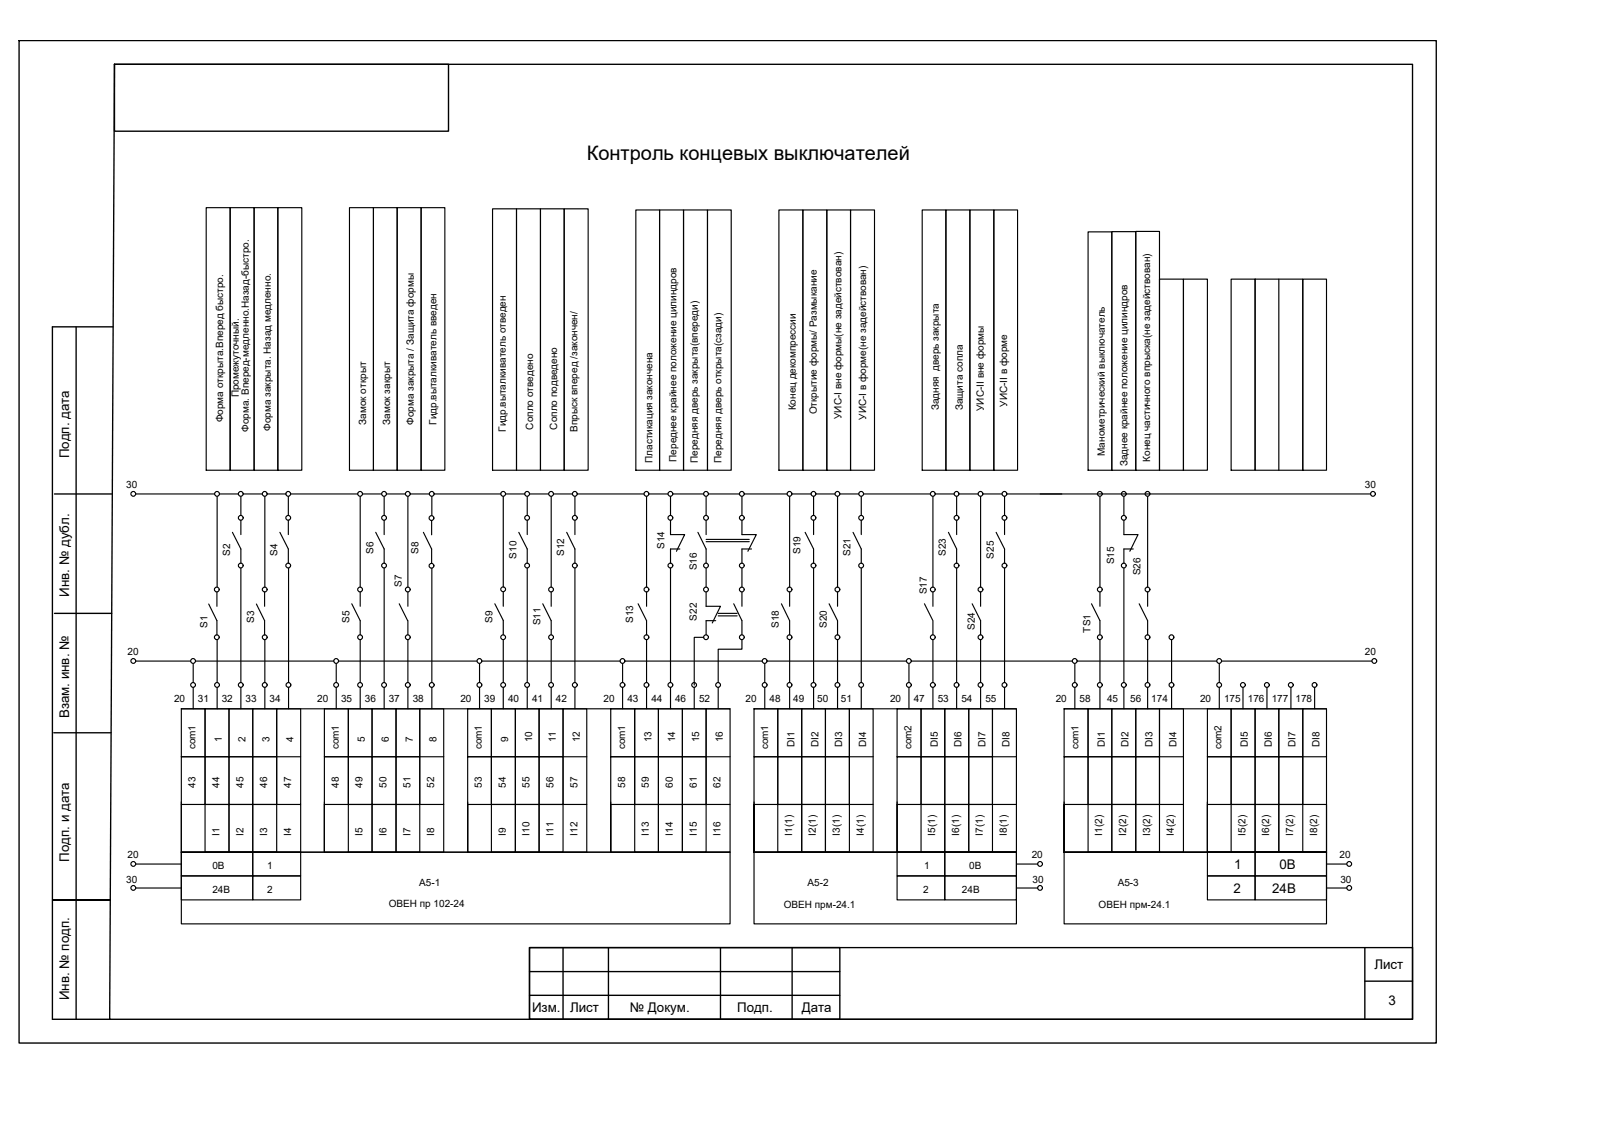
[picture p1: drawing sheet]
<svg xmlns="http://www.w3.org/2000/svg" width="297mm" height="210mm" viewBox="0 0 297 210" stroke-linecap="round" stroke-linejoin="round" font-family="sans-serif">
<g fill="none" stroke="#000" stroke-width=".25">
<path d="M3.5 7.5h263v185.9h-263zM21.2 11.9h240.9v177.1h-241.8zM21.2 11.9h62v12.4h-62zM14.1 60.6v128.4M21 60.6h-11.3v128.4h10.6M10.1 91.6h10.6M10.1 113.7h10.6M10 135.9h10.6M9.8 166.9h10.7M98.2 175.7h163.9v13.3h-163.9zM98.2 175.7h57.6v13.3h-57.6zM104.5 175.7v13.3"/>
<path d="M112.9 175.7v13.3M133.7 175.7v13.3M147 175.7v13.3M253.2 175.7v13.3M98.2 184.6h57.6M98.2 180.2h57.6M253.2 181.9h8.9"/>
</g>
<g fill="none" stroke="#000" stroke-width=".21">
<path d="M38.3 38.5h4.4v48.7h-4.4zM42.7 38.5h4.4v48.7h-4.4zM47.1 38.5h4.4v48.7h-4.4zM51.5 38.5h4.5v48.7h-4.5zM64.8 38.5h4.5v48.7h-4.5zM69.3 38.5h4.4v48.7h-4.4zM73.7 38.5h4.4v48.7h-4.4zM78.1 38.5h4.4v48.7h-4.4zM91.4 38.7h4.4v48.5h-4.4zM95.8 38.7h4.5v48.5h-4.5zM100.3 38.7h4.4v48.5h-4.4zM104.7 38.7h4.4v48.5h-4.4z"/>
<path d="M118 38.9h4.4v48.3h-4.4zM122.4 38.9h4.4v48.3h-4.4zM126.8 38.9h4.5v48.3h-4.5zM131.3 38.9h4.4v48.3h-4.4zM144.5 38.9h4.5v48.3h-4.5zM149 38.9h4.4v48.3h-4.4zM153.4 38.9h4.4v48.3h-4.4zM157.8 38.9h4.4v48.3h-4.4zM171.1 38.9h4.4v48.3h-4.4zM175.5 38.9h4.4v48.3h-4.4zM179.9 38.9h4.5v48.3h-4.5zM184.4 38.9h4.4v48.3h-4.4z"/>
<path d="M201.9 43h4.4v44.2h-4.4zM206.3 43h4.4v44.2h-4.4zM210.7 42.9h4.4v44.3h-4.4zM215.1 51.8h4.5v35.4h-4.5zM219.6 51.8h4.4v35.4h-4.4zM228.4 51.8h4.5v35.4h-4.5zM232.9 51.8h8.8v35.4h-8.8zM237.3 51.8v35.4M241.7 51.8h4.4v35.4h-4.4zM25.2 91.6h14.6M40.3 92.1v16.8M40.7 91.6h3.6"/>
<path d="M43.1 98.7l1.6 3.1v2.7M44.7 92.1v3.5M44.7 96.5v2.6M45.2 91.6h3.5M49.1 92.1v16.8M49.6 91.6h3.5M51.9 98.7l1.6 3.1v2.7M53.5 92.1v3.5M53.5 96.5v2.6M54 91.6h12.4M66.8 92.1v16.8M67.3 91.6h3.5"/>
<path d="M69.7 98.7l1.6 3.1v2.7M71.3 92.1v3.5M71.3 96.5v2.6M71.7 91.6h3.6M75.7 92.1v16.8M76.1 91.6h3.6M78.6 98.7l1.5 3.1v2.7M80.1 96.5v2.7M80.1 92.1v3.5M80.5 91.6h12.4M93.4 92.1v16.8M93.8 91.6h3.6"/>
<path d="M96.3 98.7l1.5 3.1v2.7M97.8 92.1v3.5M97.8 96.5v2.6M98.2 91.6h3.6M102.3 92.1v16.8M102.7 91.6h3.5M105.1 98.7l1.6 3.1v2.7M106.7 92.1v3.5M106.7 96.5v2.6M107.1 91.6h12.4M120 92.1v16.8M120.4 91.6h3.5"/>
<path d="M124.4 96.5v2.6h2.6l-1.5 3.1M124.4 92.1v3.5M124.8 91.6h5.8M129.5 98.7l1.5 3.1v2.7M131 92.1v3.5M131 96.5v2.6M131.5 91.6h5.7M137.7 96.5v2.6h2.6l-1.5 3.1M137.7 92.1v3.5M138.1 91.6h8M146.5 92.1v16.8M147 91.6h3.5"/>
<path d="M149.4 98.7l1.5 3.1v2.7M150.9 92.1v3.5M150.9 96.5v2.6M151.4 91.6h3.5M155.4 92.1v16.8M155.8 91.6h3.6M158.3 98.7l1.5 3.1v2.7M159.8 92.1v3.5M159.8 96.5v2.6M160.3 91.6h12.3M173.1 92.1v16.8M173.5 91.6h3.6"/>
<path d="M176 98.7l1.5 3.1v2.7M177.5 92.1v3.5M177.5 96.5v2.6M178 91.6h3.5M181.9 92.1v16.8M182.4 91.6h3.5M184.8 98.7l1.6 3.1v2.7M186.4 92.1v3.5M186.4 96.5v2.6M186.8 91.6h10.2M193 91.6h61.3M204.1 92.1v16.8"/>
<path d="M208.5 96.5v2.6h2.6l-1.5 3.1M208.5 92.1v3.5M212.9 92.1v16.8M38.7 112l1.5 3.1v2.7M40.2 109.8v2.6M40.3 118.6v8M44.7 105.4v21.2M47.6 112l1.5 3.1v2.7M49.1 109.8v2.6M49.1 118.6v8M53.5 105.4v21.2M65.3 112l1.5 3.1v2.6"/>
<path d="M66.8 109.8v2.6M66.8 118.6v8M71.3 105.4v21.2M74.1 112l1.5 3.1M75.7 109.8v2.6M75.7 115.1v2.6M75.7 118.6v8M80.1 105.4v21.2M91.8 112l1.6 3v2.7M93.4 109.8v2.6M93.4 118.6v8M97.8 105.4v21.2"/>
<path d="M100.7 112l1.6 3.1v2.6M102.3 109.8v2.6M102.3 118.6v8M106.7 105.4v21.2M118.4 112l1.6 3.1v2.6M120 109.8v2.6M120 118.6v8M124.4 105.4v21.2M126.1 101.8h-1.7v2.7M130.6 118.2h-1.8v8.8M131 109.8v2.6h2.7l-1.5 3.1M131 105.4v3.5"/>
<path d="M131 100h8M131 100.4h8M132.8 115.1h-1.8v2.6M133.3 113.7h3.5M133.3 114.2h3.5M136.1 112l1.6 3.1v2.6M137.7 118.6v1.8h-4.4v6.2M137.7 105.4v3.5M137.7 109.8v2.6M139.4 101.8h-1.7v2.7M145 112l1.5 3.1v2.6M146.5 109.8v2.6"/>
<path d="M146.5 118.6v8M150.9 105.4v21.2M153.8 112l1.6 3.1v2.6M155.4 109.8v2.6M155.4 118.6v8M159.8 105.4v21.2M171.5 112l1.6 3.1v2.6M173.1 109.8v2.6M173.1 118.6v8M177.5 105.4v21.2M180.4 112l1.5 3.1v2.6M181.9 109.8v2.6"/>
<path d="M181.9 118.6v8M186.4 105.4v21.2M202.5 112l1.6 3.1v2.6M204.1 109.8v2.6M204.1 118.6v8M208.5 105.4v21.2M210.3 101.8h-1.8v2.7M211.4 112l1.5 3.1v2.6M212.9 109.8v2.6M212.9 118.6v8M217.4 118.6v8M25.2 122.6h10.2"/>
<path d="M33.6 131.4h4.4v8.9h-4.4zM33.6 131.4h101.9M35.8 123v3.6M35.8 127.5v3.9M36.3 122.6h25.7M38 131.4h4.5v8.9h-4.5zM40.3 127.5v3.9M42.5 131.4h4.4v8.9h-4.4zM44.7 127.5v3.9M46.9 131.4h4.4v8.9h-4.4zM49.1 127.5v3.9M51.3 131.4h4.5v17.8h-4.5z"/>
<path d="M53.5 127.5v3.9M60.2 131.4h4.4v8.9h-4.4zM62.4 123v3.6M62.4 127.5v3.9M62.9 122.6h25.6M64.6 131.4h4.4v8.9h-4.4zM66.8 127.5v3.9M69 131.4h4.5v8.9h-4.5zM71.3 127.5v3.9M73.5 131.4h4.4v8.9h-4.4zM75.7 127.5v3.9M77.9 131.4h4.4v17.8h-4.4z"/>
<path d="M80.1 127.5v3.9M86.8 131.4h4.4v8.9h-4.4zM89 123v3.6M89 127.5v3.9M89.4 122.6h25.7M91.2 131.4h4.4v8.9h-4.4zM93.4 127.5v3.9M95.6 131.4h4.4v8.9h-4.4zM97.8 127.5v3.9M100 131.4h4.5v8.9h-4.5zM102.3 127.5v3.9M104.5 131.4h4.4v17.8h-4.4z"/>
<path d="M106.7 127.5v3.9M113.3 131.4h4.5v8.9h-4.5zM115.5 123v3.6M115.5 127.5v3.9M116 122.6h25.4M117.8 131.4h4.4v8.9h-4.4zM120 127.5v3.9M122.2 131.4h4.4v8.9h-4.4zM124.4 127.5v3.9M126.6 131.4h4.4v8.9h-4.4zM128.8 127.5v3.9M131 131.4h4.5v17.8h-4.5z"/>
<path d="M133.3 127.5v3.9M139.9 131.4h4.4v8.9h-4.4zM139.9 131.4h48.7M141.9 123v3.6M141.9 127.5v3.9M142.3 122.6h25.9M144.3 131.4h4.4v8.9h-4.4zM146.5 127.5v3.9M148.7 131.4h4.4v8.9h-4.4zM150.9 127.5v3.9M153.1 131.4h4.5v8.9h-4.5zM155.4 127.5v3.9"/>
<path d="M157.6 131.4h4.4v17.8h-4.4zM159.8 127.5v3.9M166.4 131.4h4.5v8.9h-4.5zM168.6 123v3.6M168.6 127.5v3.9M169.1 122.6h29.9M170.9 131.4h4.4v8.9h-4.4zM173.1 127.5v3.9M175.3 131.4h4.4v8.9h-4.4zM177.5 127.5v3.9M179.7 131.4h4.4v8.9h-4.4zM181.9 127.5v3.9"/>
<path d="M184.1 131.4h4.5v17.8h-4.5zM186.4 127.5v3.9M197.4 131.4h4.5v8.9h-4.5zM197.4 131.4h48.7M199.4 123v3.6M199.4 127.5v3.9M199.9 122.6h25.8M201.9 131.4h4.4v8.9h-4.4zM204.1 127.5v3.9M206.3 131.4h4.4v8.9h-4.4zM208.5 127.5v3.9M210.7 131.4h4.4v8.9h-4.4z"/>
<path d="M212.9 127.5v3.9M215.1 131.4h4.5v17.8h-4.5zM217.4 127.5v3.9M224 131.4h4.4v8.9h-4.4zM226.2 123v3.6M226.2 127.5v3.9M226.6 122.6h27.9M228.4 131.4h4.5v8.9h-4.5zM230.6 127.5v3.9M232.9 131.4h4.4v8.9h-4.4zM235.1 127.5v3.9M237.3 131.4h4.4v8.9h-4.4z"/>
<path d="M239.5 127.5v3.9M241.7 131.4h4.4v17.8h-4.4zM243.9 127.5v3.9M33.6 140.3h4.4v8.9h-4.4zM33.6 148.7v9.3h8.9M33.6 158h101.9v13.3h-101.9zM33.6 158h13.3v4.4h-13.3zM33.6 149.2v8.8M33.6 158h101.9M38 140.3h4.5v8.9h-4.5zM38 149.2h4.5v8.8h-4.5zM42.5 140.3h4.4v8.9h-4.4z"/>
<path d="M42.5 149.2h4.4v8.8h-4.4zM46.9 140.3h4.4v8.9h-4.4zM46.9 158h8.9v4.4h-8.9zM46.9 149.2h4.4v8.8h-4.4zM51.3 140.3h4.5M55.8 149.2v8.8M60.2 140.3h4.4v8.9h-4.4zM60.2 148.7v9.3h8.8M60.2 149.2v8.8M64.6 140.3h4.4v8.9h-4.4zM64.6 149.2h4.4v8.8h-4.4zM69 140.3h4.5v8.9h-4.5z"/>
<path d="M69 149.2h4.5v8.8h-4.5zM73.5 140.3h4.4v8.9h-4.4zM73.5 149.2h4.4v8.8h-4.4zM77.9 140.3h4.4M82.3 149.2v8.8M86.8 140.3h4.4v8.9h-4.4zM86.8 148.7v9.3h8.8M86.8 149.2v8.8M91.2 140.3h4.4v8.9h-4.4zM91.2 149.2h4.4v8.8h-4.4zM95.6 140.3h4.4v8.9h-4.4zM95.6 149.2h4.4v8.8h-4.4z"/>
<path d="M100 140.3h4.5v8.9h-4.5zM100 149.2h4.5v8.8h-4.5zM104.5 140.3h4.4M108.9 149.2v8.8M113.3 140.3h4.5v8.9h-4.5zM113.3 148.7v9.3h22.2v-8.8M113.3 149.2v8.8M117.8 140.3h4.4v8.9h-4.4zM117.8 149.2h4.4v8.8h-4.4zM122.2 140.3h4.4v8.9h-4.4zM122.2 149.2h4.4v8.8h-4.4zM126.6 140.3h4.4v8.9h-4.4z"/>
<path d="M126.6 149.2h4.4v8.8h-4.4zM131 140.3h4.5M139.9 149.2v8.8v-8.8M139.9 140.3h4.4v8.9h-4.4zM139.9 148.7v9.3h22.1v-8.8M139.9 158v13.3h48.7v-13.3h-48.7h48.7M144.3 140.3h4.4v8.9h-4.4zM144.3 149.2h4.4v8.8h-4.4zM148.7 140.3h4.4v8.9h-4.4zM148.7 149.2h4.4v8.8h-4.4zM153.1 140.3h4.5v8.9h-4.5zM153.1 149.2h4.5v8.8h-4.5z"/>
<path d="M157.6 140.3h4.4M166.4 140.3h4.5v8.9h-4.5zM166.4 148.7v9.3h8.9M166.4 149.2v8.8h22.2M166.4 158h8.9v4.4h-8.9zM170.9 140.3h4.4v8.9h-4.4zM170.9 149.2h4.4v8.8h-4.4zM175.3 140.3h4.4v8.9h-4.4zM175.3 158h13.3v4.4h-13.3zM175.3 149.2h4.4v8.8h-4.4zM179.7 140.3h4.4v8.9h-4.4zM179.7 149.2h4.4v8.8h-4.4z"/>
<path d="M184.1 140.3h4.5M188.6 149.2v8.8h-13.3M197.4 149.2v8.8v-8.8M197.4 140.3h4.5v8.9h-4.5zM197.4 148.7v9.3h22.2v-8.8M197.4 158v13.3h48.7v-13.3h-48.7h48.7M201.9 140.3h4.4v8.9h-4.4zM201.9 149.2h4.4v8.8h-4.4zM206.3 140.3h4.4v8.9h-4.4zM206.3 149.2h4.4v8.8h-4.4zM210.7 140.3h4.4v8.9h-4.4zM210.7 149.2h4.4v8.8h-4.4z"/>
<path d="M215.1 140.3h4.5M224 140.3h4.4v8.9h-4.4zM224 148.7v9.3h8.9M224 149.2v8.8h22.1M224 158h8.9v4.4h-8.9zM228.4 140.3h4.5v8.9h-4.5zM228.4 149.2h4.5v8.8h-4.5zM232.9 140.3h4.4v8.9h-4.4zM232.9 158h13.2v4.4h-13.2zM232.9 149.2h4.4v8.8h-4.4zM237.3 140.3h4.4v8.9h-4.4zM237.3 149.2h4.4v8.8h-4.4z"/>
<path d="M237.3 158h8.8M241.7 140.3h4.4M246.1 149.2v8.8h-13.2M25.2 164.7h8.4M25.2 160.2h8.4M33.6 162.4h13.3v4.5h-13.3zM46.9 162.4h8.9v4.5h-8.9zM166.4 162.4h8.9v4.5h-8.9zM175.3 162.4h13.3v4.5h-13.3zM188.6 164.7h4M188.6 160.2h4M224 162.4h8.9v4.5h-8.9z"/>
<path d="M232.9 162.4h13.2v4.5h-13.2zM246.1 164.7h3.8M246.1 160.2h3.8"/>
<circle cx="24.7" cy="91.6" r=".44"/>
<circle cx="40.3" cy="91.6" r=".44"/>
<circle cx="44.7" cy="91.6" r=".44"/>
<circle cx="44.7" cy="96" r=".44"/>
<circle cx="49.1" cy="91.6" r=".44"/>
<circle cx="53.5" cy="91.6" r=".44"/>
<circle cx="53.5" cy="96" r=".44"/>
<circle cx="66.8" cy="91.6" r=".44"/>
<circle cx="71.3" cy="91.6" r=".44"/>
<circle cx="71.3" cy="96" r=".44"/>
<circle cx="75.7" cy="91.6" r=".44"/>
<circle cx="80.1" cy="96.1" r=".44"/>
<circle cx="80.1" cy="91.6" r=".44"/>
<circle cx="93.4" cy="91.6" r=".44"/>
<circle cx="97.8" cy="91.6" r=".44"/>
<circle cx="97.8" cy="96" r=".44"/>
<circle cx="102.2" cy="91.6" r=".44"/>
<circle cx="106.6" cy="96" r=".44"/>
<circle cx="106.6" cy="91.6" r=".44"/>
<circle cx="119.9" cy="91.6" r=".44"/>
<circle cx="124.4" cy="91.6" r=".44"/>
<circle cx="124.4" cy="96" r=".44"/>
<circle cx="131" cy="96" r=".44"/>
<circle cx="131" cy="91.6" r=".44"/>
<circle cx="137.6" cy="96" r=".44"/>
<circle cx="137.6" cy="91.6" r=".44"/>
<circle cx="146.5" cy="91.6" r=".44"/>
<circle cx="150.9" cy="96" r=".44"/>
<circle cx="150.9" cy="91.6" r=".44"/>
<circle cx="155.4" cy="91.6" r=".44"/>
<circle cx="159.8" cy="91.6" r=".44"/>
<circle cx="159.8" cy="96" r=".44"/>
<circle cx="173.1" cy="91.6" r=".44"/>
<circle cx="177.5" cy="91.6" r=".44"/>
<circle cx="177.5" cy="96" r=".44"/>
<circle cx="181.9" cy="91.6" r=".44"/>
<circle cx="186.4" cy="91.6" r=".44"/>
<circle cx="186.4" cy="96" r=".44"/>
<circle cx="204.1" cy="91.6" r=".44"/>
<circle cx="208.5" cy="91.6" r=".44"/>
<circle cx="208.5" cy="96" r=".44"/>
<circle cx="212.9" cy="91.6" r=".44"/>
<circle cx="254.7" cy="91.6" r=".44"/>
<circle cx="40.2" cy="109.3" r=".44"/>
<circle cx="40.2" cy="118.2" r=".44"/>
<circle cx="44.7" cy="104.9" r=".44"/>
<circle cx="49.1" cy="109.3" r=".44"/>
<circle cx="49.1" cy="118.2" r=".44"/>
<circle cx="53.5" cy="104.9" r=".44"/>
<circle cx="66.8" cy="118.2" r=".44"/>
<circle cx="66.8" cy="109.3" r=".44"/>
<circle cx="71.3" cy="104.9" r=".44"/>
<circle cx="75.7" cy="118.2" r=".44"/>
<circle cx="75.7" cy="109.3" r=".44"/>
<circle cx="80.1" cy="104.9" r=".44"/>
<circle cx="93.4" cy="118.2" r=".44"/>
<circle cx="93.4" cy="109.3" r=".44"/>
<circle cx="97.8" cy="104.9" r=".44"/>
<circle cx="102.2" cy="109.3" r=".44"/>
<circle cx="102.2" cy="118.2" r=".44"/>
<circle cx="106.6" cy="104.9" r=".44"/>
<circle cx="119.9" cy="109.3" r=".44"/>
<circle cx="119.9" cy="118.2" r=".44"/>
<circle cx="124.4" cy="104.9" r=".44"/>
<circle cx="131" cy="109.3" r=".44"/>
<circle cx="131" cy="104.9" r=".44"/>
<circle cx="131" cy="118.2" r=".44"/>
<circle cx="137.6" cy="109.3" r=".44"/>
<circle cx="137.6" cy="104.9" r=".44"/>
<circle cx="137.6" cy="118.2" r=".44"/>
<circle cx="146.5" cy="109.3" r=".44"/>
<circle cx="146.5" cy="118.2" r=".44"/>
<circle cx="150.9" cy="104.9" r=".44"/>
<circle cx="155.4" cy="118.2" r=".44"/>
<circle cx="155.4" cy="109.3" r=".44"/>
<circle cx="159.8" cy="104.9" r=".44"/>
<circle cx="173.1" cy="118.2" r=".44"/>
<circle cx="173.1" cy="109.3" r=".44"/>
<circle cx="177.5" cy="104.9" r=".44"/>
<circle cx="181.9" cy="118.2" r=".44"/>
<circle cx="181.9" cy="109.3" r=".44"/>
<circle cx="186.4" cy="104.9" r=".44"/>
<circle cx="204.1" cy="109.3" r=".44"/>
<circle cx="204.1" cy="118.2" r=".44"/>
<circle cx="208.5" cy="104.9" r=".44"/>
<circle cx="212.9" cy="109.3" r=".44"/>
<circle cx="212.9" cy="118.2" r=".44"/>
<circle cx="217.3" cy="118.2" r=".44"/>
<circle cx="24.7" cy="122.6" r=".44"/>
<circle cx="35.8" cy="127" r=".44"/>
<circle cx="35.8" cy="122.6" r=".44"/>
<circle cx="40.3" cy="127" r=".44"/>
<circle cx="44.7" cy="127" r=".44"/>
<circle cx="49.1" cy="127" r=".44"/>
<circle cx="53.5" cy="127" r=".44"/>
<circle cx="62.4" cy="127" r=".44"/>
<circle cx="62.4" cy="122.6" r=".44"/>
<circle cx="66.8" cy="127" r=".44"/>
<circle cx="71.3" cy="127" r=".44"/>
<circle cx="75.7" cy="127" r=".44"/>
<circle cx="80.1" cy="127" r=".44"/>
<circle cx="88.9" cy="127" r=".44"/>
<circle cx="88.9" cy="122.6" r=".44"/>
<circle cx="93.4" cy="127" r=".44"/>
<circle cx="97.8" cy="127" r=".44"/>
<circle cx="102.2" cy="127" r=".44"/>
<circle cx="106.6" cy="127" r=".44"/>
<circle cx="115.5" cy="122.6" r=".44"/>
<circle cx="115.5" cy="127" r=".44"/>
<circle cx="119.9" cy="127" r=".44"/>
<circle cx="124.4" cy="127" r=".44"/>
<circle cx="128.8" cy="127" r=".44"/>
<circle cx="133.2" cy="127" r=".44"/>
<circle cx="141.9" cy="127" r=".44"/>
<circle cx="141.9" cy="122.6" r=".44"/>
<circle cx="146.5" cy="127" r=".44"/>
<circle cx="150.9" cy="127" r=".44"/>
<circle cx="155.4" cy="127" r=".44"/>
<circle cx="159.8" cy="127" r=".44"/>
<circle cx="168.6" cy="122.6" r=".44"/>
<circle cx="168.6" cy="127" r=".44"/>
<circle cx="173.1" cy="127" r=".44"/>
<circle cx="177.5" cy="127" r=".44"/>
<circle cx="181.9" cy="127" r=".44"/>
<circle cx="186.4" cy="127" r=".44"/>
<circle cx="199.4" cy="122.6" r=".44"/>
<circle cx="199.4" cy="127" r=".44"/>
<circle cx="204.1" cy="127" r=".44"/>
<circle cx="208.5" cy="127" r=".44"/>
<circle cx="212.9" cy="127" r=".44"/>
<circle cx="217.3" cy="127" r=".44"/>
<circle cx="226.2" cy="127" r=".44"/>
<circle cx="226.2" cy="122.6" r=".44"/>
<circle cx="230.6" cy="127" r=".44"/>
<circle cx="235" cy="127" r=".44"/>
<circle cx="239.5" cy="127" r=".44"/>
<circle cx="243.9" cy="127" r=".44"/>
<circle cx="255" cy="122.6" r=".44"/>
<circle cx="24.7" cy="160.2" r=".44"/>
<circle cx="24.7" cy="164.6" r=".44"/>
<circle cx="193" cy="160.2" r=".44"/>
<circle cx="193" cy="164.6" r=".44"/>
<circle cx="250.3" cy="160.2" r=".44"/>
<circle cx="250.3" cy="164.6" r=".44"/>
</g>
<text font-size="3.7" x="108.9" y="29.6">Контроль концевых выключателей</text>
<g font-size="2.5">
<text x="12.8" y="85" transform="rotate(-90 12.8 85)">Подп. дата</text>
<text x="12.8" y="110.6" transform="rotate(-90 12.8 110.6)">Инв. № дубл.</text>
<text x="12.8" y="133.2" transform="rotate(-90 12.8 133.2)">Взам. инв. №</text>
<text x="12.8" y="159.8" transform="rotate(-90 12.8 159.8)">Подп. и дата</text>
<text x="229" y="161.1">1</text>
<text x="237.4" y="161.1">0В</text>
<text x="228.9" y="165.6">2</text>
<text x="236" y="165.6">24В</text>
<text x="255" y="179.7">Лист</text>
<text x="12.8" y="185.4" transform="rotate(-90 12.8 185.4)">Инв. № подп.</text>
<text x="98.7" y="187.7">Изм.</text>
<text x="105.8" y="187.7">Лист</text>
<text x="116.9" y="187.7">№ Докум.</text>
<text x="136.8" y="187.7">Подп.</text>
<text x="148.7" y="187.7">Дата</text>
<text x="257.6" y="186.3">3</text>
</g>
<g font-size="1.9">
<text x="44.3" y="73.7" transform="rotate(-90 44.3 73.7)">Промежуточный.</text>
<text x="147.6" y="76.1" transform="rotate(-90 147.6 76.1)">Конец декомпрессии</text>
<text x="151.5" y="76.8" transform="rotate(-90 151.5 76.8)">Открытие формы/ Размыкание</text>
<text x="156.2" y="77.7" transform="rotate(-90 156.2 77.7)">УИС-I вне формы(не задействован)</text>
<text x="160.7" y="77.8" transform="rotate(-90 160.7 77.8)">УИС-I в форме(не задействован)</text>
<text x="174.2" y="76.1" transform="rotate(-90 174.2 76.1)">Задняя дверь закрыта</text>
<text x="178.6" y="76.1" transform="rotate(-90 178.6 76.1)">Защита сопла</text>
<text x="182.5" y="76.2" transform="rotate(-90 182.5 76.2)">УИС-II вне формы</text>
<text x="186.9" y="75.4" transform="rotate(-90 186.9 75.4)">УИС-II в форме</text>
<text x="41.4" y="78.3" transform="rotate(-90 41.4 78.3)">Форма открыта.Вперед быстро.</text>
<text x="46.2" y="80.1" transform="rotate(-90 46.2 80.1)">Форма. Вперед-медленно.Назад-быстро.</text>
<text x="50.2" y="79.9" transform="rotate(-90 50.2 79.9)">Форма закрыта. Назад медленно.</text>
<text x="67.9" y="78.8" transform="rotate(-90 67.9 78.8)">Замок открыт</text>
<text x="72.4" y="78.8" transform="rotate(-90 72.4 78.8)">Замок закрыт</text>
<text x="76.8" y="78.8" transform="rotate(-90 76.8 78.8)">Форма закрыта / Защита формы</text>
<text x="81" y="78.8" transform="rotate(-90 81 78.8)">Гидр.выталкиватель введен</text>
<text x="93.8" y="80.1" transform="rotate(-90 93.8 80.1)">Гидр.выталкиватель отведен</text>
<text x="98.9" y="79.7" transform="rotate(-90 98.9 79.7)">Сопло отведено</text>
<text x="103.4" y="79.7" transform="rotate(-90 103.4 79.7)">Сопло подведено</text>
<text x="107.1" y="80.1" transform="rotate(-90 107.1 80.1)">Впрыск вперед /закончен/</text>
<text x="121.1" y="85.8" transform="rotate(-90 121.1 85.8)">Пластикация закончена</text>
<text x="125.5" y="85.6" transform="rotate(-90 125.5 85.6)">Переднее крайнее положение цилиндров</text>
<text x="129.5" y="85.8" transform="rotate(-90 129.5 85.8)">Передняя дверь закрыта(впереди)</text>
<text x="133.9" y="85.8" transform="rotate(-90 133.9 85.8)">Передняя дверь открыта(сзади)</text>
<text x="205" y="84.5" transform="rotate(-90 205 84.5)">Манометрический выключатель</text>
<text x="209.2" y="86.5" transform="rotate(-90 209.2 86.5)">Заднее крайнее положение цилиндров</text>
<text x="213.4" y="85.6" transform="rotate(-90 213.4 85.6)">Конец частичного впрыска(не задействован)</text>
<text x="23.4" y="90.5">30</text>
<text x="253.2" y="90.5">30</text>
<text x="123.3" y="101.8" transform="rotate(-90 123.3 101.8)">S14</text>
<text x="42.7" y="103.1" transform="rotate(-90 42.7 103.1)">S2</text>
<text x="51.5" y="103.1" transform="rotate(-90 51.5 103.1)">S4</text>
<text x="69.3" y="102.7" transform="rotate(-90 69.3 102.7)">S6</text>
<text x="77.7" y="102.7" transform="rotate(-90 77.7 102.7)">S8</text>
<text x="95.8" y="103.6" transform="rotate(-90 95.8 103.6)">S10</text>
<text x="104.7" y="103.1" transform="rotate(-90 104.7 103.1)">S12</text>
<text x="129.3" y="105.8" transform="rotate(-90 129.3 105.8)">S16</text>
<text x="148.5" y="102.7" transform="rotate(-90 148.5 102.7)">S19</text>
<text x="157.8" y="103.1" transform="rotate(-90 157.8 103.1)">S21</text>
<text x="175.5" y="103.1" transform="rotate(-90 175.5 103.1)">S23</text>
<text x="184.4" y="103.6" transform="rotate(-90 184.4 103.6)">S25</text>
<text x="206.7" y="104.6" transform="rotate(-90 206.7 104.6)">S15</text>
<text x="211.6" y="106.7" transform="rotate(-90 211.6 106.7)">S26</text>
<text x="74.6" y="108.9" transform="rotate(-90 74.6 108.9)">S7</text>
<text x="172" y="110.2" transform="rotate(-90 172 110.2)">S17</text>
<text x="38.5" y="116.4" transform="rotate(-90 38.5 116.4)">S1</text>
<text x="47.1" y="115.5" transform="rotate(-90 47.1 115.5)">S3</text>
<text x="64.8" y="115.5" transform="rotate(-90 64.8 115.5)">S5</text>
<text x="91.4" y="115.5" transform="rotate(-90 91.4 115.5)">S9</text>
<text x="100.3" y="115.9" transform="rotate(-90 100.3 115.9)">S11</text>
<text x="117.5" y="115.5" transform="rotate(-90 117.5 115.5)">S13</text>
<text x="129.3" y="115.1" transform="rotate(-90 129.3 115.1)">S22</text>
<text x="144.5" y="116.4" transform="rotate(-90 144.5 116.4)">S18</text>
<text x="153.4" y="116.4" transform="rotate(-90 153.4 116.4)">S20</text>
<text x="180.8" y="116.8" transform="rotate(-90 180.8 116.8)">S24</text>
<text x="202.3" y="117.3" transform="rotate(-90 202.3 117.3)">TS1</text>
<text x="23.7" y="121.5">20</text>
<text x="253.2" y="121.5">20</text>
<text x="32.3" y="130.1">20</text>
<text x="36.7" y="130.1">31</text>
<text x="41.1" y="130.1">32</text>
<text x="45.6" y="130.1">33</text>
<text x="50" y="130.1">34</text>
<text x="58.9" y="130.1">20</text>
<text x="63.3" y="130.1">35</text>
<text x="67.7" y="130.1">36</text>
<text x="72.1" y="130.1">37</text>
<text x="76.6" y="130.1">38</text>
<text x="85.4" y="130.1">20</text>
<text x="89.9" y="130.1">39</text>
<text x="94.3" y="130.1">40</text>
<text x="98.7" y="130.1">41</text>
<text x="103.2" y="130.1">42</text>
<text x="112" y="130.1">20</text>
<text x="116.4" y="130.1">43</text>
<text x="120.8" y="130.1">44</text>
<text x="125.3" y="130.1">46</text>
<text x="129.7" y="130.1">52</text>
<text x="138.3" y="130.1">20</text>
<text x="142.8" y="130.1">48</text>
<text x="147.2" y="130.1">49</text>
<text x="151.6" y="130.1">50</text>
<text x="156" y="130.1">51</text>
<text x="165.1" y="130.1">20</text>
<text x="169.5" y="130.1">47</text>
<text x="174" y="130.1">53</text>
<text x="178.4" y="130.1">54</text>
<text x="182.8" y="130.1">55</text>
<text x="195.9" y="130.1">20</text>
<text x="200.3" y="130.1">58</text>
<text x="205.4" y="130.1">45</text>
<text x="209.7" y="130.1">56</text>
<text x="213.6" y="130.1">174</text>
<text x="222.7" y="130.1">20</text>
<text x="227.1" y="130.1">175</text>
<text x="231.5" y="130.1">176</text>
<text x="236" y="130.1">177</text>
<text x="240.4" y="130.1">178</text>
<text x="41.1" y="137.7" transform="rotate(-90 41.1 137.7)">1</text>
<text x="45.6" y="137.7" transform="rotate(-90 45.6 137.7)">2</text>
<text x="50" y="137.7" transform="rotate(-90 50 137.7)">3</text>
<text x="54.4" y="137.7" transform="rotate(-90 54.4 137.7)">4</text>
<text x="67.7" y="137.7" transform="rotate(-90 67.7 137.7)">5</text>
<text x="72.1" y="137.7" transform="rotate(-90 72.1 137.7)">6</text>
<text x="76.6" y="137.7" transform="rotate(-90 76.6 137.7)">7</text>
<text x="81" y="137.7" transform="rotate(-90 81 137.7)">8</text>
<text x="94.3" y="137.7" transform="rotate(-90 94.3 137.7)">9</text>
<text x="98.7" y="137.7" transform="rotate(-90 98.7 137.7)">10</text>
<text x="103.2" y="137.7" transform="rotate(-90 103.2 137.7)">11</text>
<text x="107.6" y="137.7" transform="rotate(-90 107.6 137.7)">12</text>
<text x="120.8" y="137.7" transform="rotate(-90 120.8 137.7)">13</text>
<text x="125.3" y="137.7" transform="rotate(-90 125.3 137.7)">14</text>
<text x="129.7" y="137.7" transform="rotate(-90 129.7 137.7)">15</text>
<text x="134.1" y="137.7" transform="rotate(-90 134.1 137.7)">16</text>
<text x="36.3" y="139" transform="rotate(-90 36.3 139)">com1</text>
<text x="62.9" y="139" transform="rotate(-90 62.9 139)">com1</text>
<text x="89.4" y="139" transform="rotate(-90 89.4 139)">com1</text>
<text x="116" y="139" transform="rotate(-90 116 139)">com1</text>
<text x="142.5" y="139" transform="rotate(-90 142.5 139)">com1</text>
<text x="147.4" y="138.5" transform="rotate(-90 147.4 138.5)">DI1</text>
<text x="151.8" y="138.5" transform="rotate(-90 151.8 138.5)">DI2</text>
<text x="156.2" y="138.5" transform="rotate(-90 156.2 138.5)">DI3</text>
<text x="160.7" y="138.5" transform="rotate(-90 160.7 138.5)">DI4</text>
<text x="169.1" y="139" transform="rotate(-90 169.1 139)">com2</text>
<text x="174" y="138.5" transform="rotate(-90 174 138.5)">DI5</text>
<text x="178.4" y="138.5" transform="rotate(-90 178.4 138.5)">DI6</text>
<text x="182.8" y="138.5" transform="rotate(-90 182.8 138.5)">DI7</text>
<text x="187.3" y="138.5" transform="rotate(-90 187.3 138.5)">DI8</text>
<text x="200.1" y="139" transform="rotate(-90 200.1 139)">com1</text>
<text x="205" y="138.5" transform="rotate(-90 205 138.5)">DI1</text>
<text x="209.4" y="138.5" transform="rotate(-90 209.4 138.5)">DI2</text>
<text x="213.8" y="138.5" transform="rotate(-90 213.8 138.5)">DI3</text>
<text x="218.3" y="138.5" transform="rotate(-90 218.3 138.5)">DI4</text>
<text x="226.6" y="139" transform="rotate(-90 226.6 139)">com2</text>
<text x="231.5" y="138.5" transform="rotate(-90 231.5 138.5)">DI5</text>
<text x="236" y="138.5" transform="rotate(-90 236 138.5)">DI6</text>
<text x="240.4" y="138.5" transform="rotate(-90 240.4 138.5)">DI7</text>
<text x="244.8" y="138.5" transform="rotate(-90 244.8 138.5)">DI8</text>
<text x="36.3" y="146.1" transform="rotate(-90 36.3 146.1)">43</text>
<text x="40.7" y="146.1" transform="rotate(-90 40.7 146.1)">44</text>
<text x="45.2" y="146.1" transform="rotate(-90 45.2 146.1)">45</text>
<text x="49.6" y="146.1" transform="rotate(-90 49.6 146.1)">46</text>
<text x="54" y="146.1" transform="rotate(-90 54 146.1)">47</text>
<text x="62.9" y="146.1" transform="rotate(-90 62.9 146.1)">48</text>
<text x="67.3" y="146.1" transform="rotate(-90 67.3 146.1)">49</text>
<text x="71.7" y="146.1" transform="rotate(-90 71.7 146.1)">50</text>
<text x="76.1" y="146.1" transform="rotate(-90 76.1 146.1)">51</text>
<text x="80.5" y="146.1" transform="rotate(-90 80.5 146.1)">52</text>
<text x="89.4" y="146.1" transform="rotate(-90 89.4 146.1)">53</text>
<text x="93.8" y="146.1" transform="rotate(-90 93.8 146.1)">54</text>
<text x="98.2" y="146.1" transform="rotate(-90 98.2 146.1)">55</text>
<text x="102.7" y="146.1" transform="rotate(-90 102.7 146.1)">56</text>
<text x="107.1" y="146.1" transform="rotate(-90 107.1 146.1)">57</text>
<text x="116" y="146.1" transform="rotate(-90 116 146.1)">58</text>
<text x="120.4" y="146.1" transform="rotate(-90 120.4 146.1)">59</text>
<text x="124.8" y="146.1" transform="rotate(-90 124.8 146.1)">60</text>
<text x="129.3" y="146.1" transform="rotate(-90 129.3 146.1)">61</text>
<text x="133.7" y="146.1" transform="rotate(-90 133.7 146.1)">62</text>
<text x="40.7" y="154.9" transform="rotate(-90 40.7 154.9)">I1</text>
<text x="45.2" y="154.9" transform="rotate(-90 45.2 154.9)">I2</text>
<text x="49.6" y="154.9" transform="rotate(-90 49.6 154.9)">I3</text>
<text x="54" y="154.9" transform="rotate(-90 54 154.9)">I4</text>
<text x="67.3" y="154.9" transform="rotate(-90 67.3 154.9)">I5</text>
<text x="71.7" y="154.9" transform="rotate(-90 71.7 154.9)">I6</text>
<text x="76.1" y="154.9" transform="rotate(-90 76.1 154.9)">I7</text>
<text x="80.5" y="154.9" transform="rotate(-90 80.5 154.9)">I8</text>
<text x="93.8" y="154.9" transform="rotate(-90 93.8 154.9)">I9</text>
<text x="98.2" y="154.9" transform="rotate(-90 98.2 154.9)">I10</text>
<text x="102.7" y="154.9" transform="rotate(-90 102.7 154.9)">I11</text>
<text x="107.1" y="154.9" transform="rotate(-90 107.1 154.9)">I12</text>
<text x="120.4" y="154.9" transform="rotate(-90 120.4 154.9)">I13</text>
<text x="124.8" y="154.9" transform="rotate(-90 124.8 154.9)">I14</text>
<text x="129.3" y="154.9" transform="rotate(-90 129.3 154.9)">I15</text>
<text x="133.7" y="154.9" transform="rotate(-90 133.7 154.9)">I16</text>
<text x="147" y="154.9" transform="rotate(-90 147 154.9)">I1(1)</text>
<text x="151.4" y="154.9" transform="rotate(-90 151.4 154.9)">I2(1)</text>
<text x="155.8" y="154.9" transform="rotate(-90 155.8 154.9)">I3(1)</text>
<text x="160.3" y="154.9" transform="rotate(-90 160.3 154.9)">I4(1)</text>
<text x="173.5" y="154.9" transform="rotate(-90 173.5 154.9)">I5(1)</text>
<text x="178" y="154.9" transform="rotate(-90 178 154.9)">I6(1)</text>
<text x="182.4" y="154.9" transform="rotate(-90 182.4 154.9)">I7(1)</text>
<text x="186.8" y="154.9" transform="rotate(-90 186.8 154.9)">I8(1)</text>
<text x="204.5" y="154.9" transform="rotate(-90 204.5 154.9)">I1(2)</text>
<text x="208.9" y="154.9" transform="rotate(-90 208.9 154.9)">I2(2)</text>
<text x="213.4" y="154.9" transform="rotate(-90 213.4 154.9)">I3(2)</text>
<text x="217.8" y="154.9" transform="rotate(-90 217.8 154.9)">I4(2)</text>
<text x="231.1" y="154.9" transform="rotate(-90 231.1 154.9)">I5(2)</text>
<text x="235.5" y="154.9" transform="rotate(-90 235.5 154.9)">I6(2)</text>
<text x="239.9" y="154.9" transform="rotate(-90 239.9 154.9)">I7(2)</text>
<text x="244.4" y="154.9" transform="rotate(-90 244.4 154.9)">I8(2)</text>
<text x="23.7" y="159.1">20</text>
<text x="39.4" y="161.1">0В</text>
<text x="49.6" y="161.1">1</text>
<text x="171.4" y="161.1">1</text>
<text x="179.8" y="161.1">0В</text>
<text x="191.4" y="159.1">20</text>
<text x="248.5" y="159.1">20</text>
<text x="23.4" y="163.8">30</text>
<text x="39.4" y="165.6">24В</text>
<text x="49.6" y="165.6">2</text>
<text x="77.8" y="164.2">A5-1</text>
<text x="149.8" y="164.2">A5-2</text>
<text x="171.3" y="165.6">2</text>
<text x="178.5" y="165.6">24В</text>
<text x="191.6" y="163.8">30</text>
<text x="207.4" y="164.2">A5-3</text>
<text x="248.7" y="163.8">30</text>
<text x="72.1" y="168.2">ОВЕН пр 102-24</text>
<text x="145.4" y="168.4">ОВЕН прм-24.1</text>
<text x="203.8" y="168.4">ОВЕН прм-24.1</text>
</g>
</svg>
